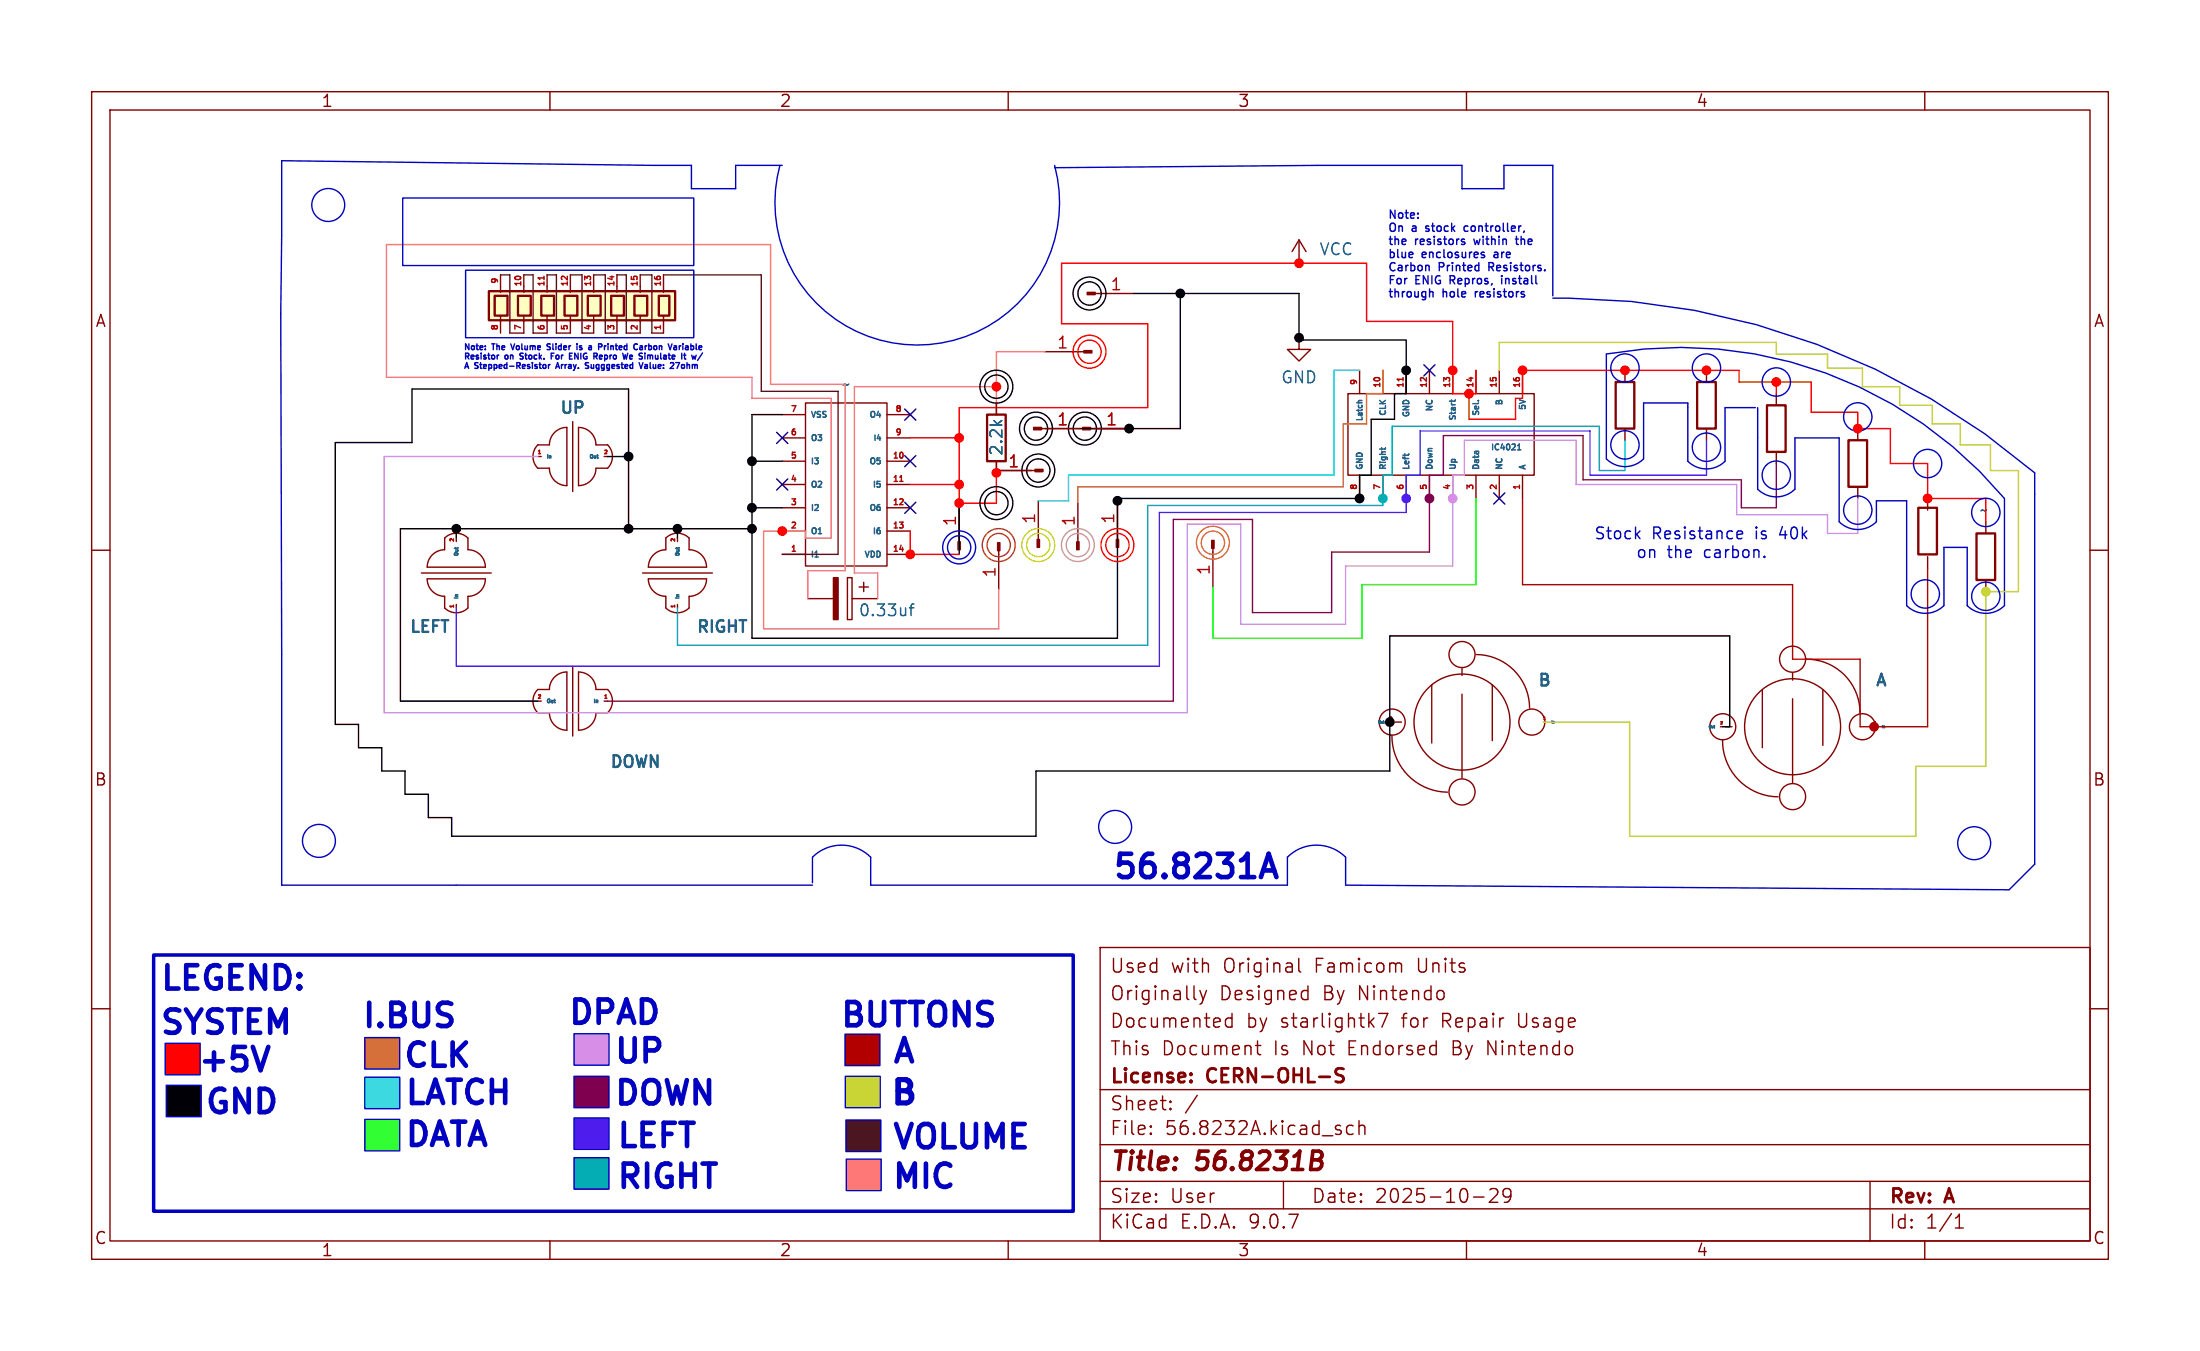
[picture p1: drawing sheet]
<svg xmlns="http://www.w3.org/2000/svg" width="240mm" height="147mm" viewBox="0 0 240 147" stroke-linecap="round" stroke-linejoin="round" font-family="sans-serif">
<g fill="none" stroke="#840000" stroke-width=".15">
<path d="M10 10h220v127.3h-220zM12 12h216v123.3h-216zM60 10v2M110 10v2M160 10v2M210 10v2M10 60h2M228 60h2M10 110h2M120 103.3h108v32h-108zM120 118.8h108M130.3 108.9l.2 .1"/>
<path d="M130.6 119.4l-1.3 2M130.9 108l.4 1M131.3 109l-.2 .4-.2 .1M131.6 108l-.3 1M134.4 110.5v1.5M134.4 111.1l-.4-.1-.3 .3v.4l.1 .2 .2 .1 .4-.1M137 114h.6M137.2 113.5v1.3l.1 .1 .3 .1M141.7 104.5v1.3l.2 .2M142.3 108l.4 .1M142.7 107.5v1.5M142.7 108.9l-.4 .1"/>
<path d="M150.4 110.5h1l-.6 1.5M152.7 105l.2 .2v.8M157.3 108l.3 .3v.4l-.3 .3M228 110h2M60 135.3v2M110 135.3v2M120 131.8h108M120 128.8h108M120 124.8h108M125.6 123.6v.1M125.6 123.6h-.1l.1 .1M125.6 122.8v.1"/>
<path d="M125.6 122.8h-.1l.1 .1M127.7 120.9h.1l-.1 .1M127.7 120.9h-.1l.1 .1M127.7 120.1v.1M127.7 120.9v.1M127.7 120.1h.1l-.1 .1M127.7 120.1h-.1l.1 .1M140 128.8v3M147.6 122.8l-.4-.1-.3 .3v.4l.2 .2 .1 .1 .4-.1M148.3 122.8a.37 .37 0 0 1 .6 .1v.8M148.3 122.2v1.5M160 135.3v2"/>
<path d="M160.8 130.5h1.1M162.6 129.7l.2-.1h.3a.41 .41 0 0 1 .2 .6l-.8 .9h.9M164.8 130.2l-.2 .3h-.3l-.3-.3v-.3l.1-.2 .5-.1 .2 .1a.99 .99 0 0 1-.4 1.4h-.3M204 128.8v6.5M210 135.3v2M213.3 133.9h.9M213.3 132.8l.5-.4v1.5"/>
</g>
<path d="M143.1 126.5h.7M143.2 125.5h.7a.49 .49 0 0 1 .3 .6 .49 .49 0 0 1-.4 .4M143.8 126.5l.3 .1a.58 .58 0 0 1-.3 .9" fill="none" stroke="#840000" stroke-width=".4"/>
<path d="M146.6 116.6l-.6-.1a.36 .36 0 0 0-.3 .4 .36 .36 0 0 0 .3 .3 .55 .55 0 0 1 .6 .4 .38 .38 0 0 1-.3 .4l-.6-.1" fill="none" stroke="#840000" stroke-width=".3"/>
<path d="M18.1 118.3h3.9v3.5h-3.9z" fill="#000"/>
<path d="M92.2 112.8h3.8v3.4h-3.8z" fill="#af0000"/>
<path d="M39.8 113.1h3.8v3.5h-3.8z" fill="#cc731f"/>
<path d="M92.3 122.1h3.8v3.5h-3.8z" fill="#551616"/>
<path d="M92.2 117.4h3.8v3.4h-3.8z" fill="#c9d535"/>
<path d="M18 113.8h3.8v3.4h-3.8z" fill="#f00"/>
<path d="M62.6 126.2h3.8v3.5h-3.8z" fill="#00acb4"/>
<path d="M62.6 112.7h3.8v3.5h-3.8z" fill="#d78ee6"/>
<path d="M62.6 117.4h3.8v3.4h-3.8z" fill="#7f0050"/>
<path d="M62.6 121.9h3.8v3.4h-3.8z" fill="#671dff"/>
<path d="M39.8 117.5h3.8v3.4h-3.8z" fill="#00e7f6"/>
<path d="M92.3 126.4h3.8v3.4h-3.8z" fill="#ff7878"/>
<path d="M39.8 122.1h3.8v3.4h-3.8z" fill="#00ff03"/>
<path d="M53.3 31.8h20.4v3.1h-20.4z" fill="#ffffc2"/>
<g fill="none" stroke="#840000" stroke-width=".25">
<path d="M53.3 31.8h20.4v3.1h-20.4zM54 32.3h1.4v2.1h-1.4zM56.5 32.3h1.4v2.1h-1.4zM59.1 32.3h1.4v2.1h-1.4zM61.6 32.3h1.4v2.1h-1.4zM64.1 32.3h1.4v2.1h-1.4zM66.7 32.3h1.4v2.1h-1.4zM69.2 32.3h1.4v2.1h-1.4zM71.9 32.3h1.1v2.1h-1.1zM107.7 45.2h2v5.1h-2zM176.3 41.7h2v5h-2zM185.2 41.7h2v5h-2z"/>
<path d="M192.8 44.2h2v5.1h-2zM201.7 48h2v5.1h-2zM209.3 55.4h2v5.1h-2zM215.6 58.2h2.1v5h-2.1z"/>
</g>
<g fill="none" stroke="#840000" stroke-width=".15">
<path d="M54.6 30v1.9M54.6 34.4v1.9M57.1 30v1.9M57.1 34.4v1.9M59.7 30v1.9M59.7 34.4v1.9M62.2 30v1.9M62.2 34.4v1.9M64.8 30v1.9M64.8 34.4v1.9M67.3 30v1.9M67.3 34.4v1.9"/>
<path d="M69.8 30v1.9M69.8 34.4v1.9M72.4 30v1.9M72.4 34.4v1.9M114 38.4h4.3M119.5 32h4.2M141.7 28.7h.1M141.7 36.8v1.3h1.3l-1.3 1.3-1.2-1.3h1.2M141.7 36.8h.1M141.7 26.2l-.7 1.2M141.7 26.2l.8 1.2M141.7 26.2v2.5"/>
<path d="M48.5 58.7a1.8 1.8 0 0 1 2.6 0v1.2a1.91 1.91 0 0 1 1.9 1.9h-6.4a1.91 1.91 0 0 1 1.9-1.9zM49.8 58.7v.4M58.7 49.8h.4M61.8 46.6a1.91 1.91 0 0 0-1.9 1.9h-1.2a1.8 1.8 0 0 0 0 2.6h1.2a1.91 1.91 0 0 0 1.9 1.9v-6.4M62.5 46v7.6M63.1 46.6a1.91 1.91 0 0 1 1.9 1.9h1.3a1.8 1.8 0 0 1 0 2.6h-1.3a1.9 1.9 0 0 1-1.9 1.9zM65.9 49.8h.4M72.6 58.7a1.8 1.8 0 0 1 2.6 0v1.2a1.91 1.91 0 0 1 1.9 1.9h-6.4a1.91 1.91 0 0 1 1.9-1.9zM73.9 58.7v.4M85.3 57.9h2.6M85.3 55.4h2.6M85.3 52.8h2.6"/>
<path d="M85.3 50.3h2.6M85.3 47.8h2.6M85.3 45.2h2.6M87.9 43.9h8.9v17.8h-8.9zM96.8 57.9h2.5M96.8 55.4h2.5M96.8 52.8h2.5M96.8 50.3h2.5M96.8 47.8h2.5M96.8 45.2h2.5M104.6 54.9v4.2M108.7 43.9v1.3"/>
<path d="M108.7 50.3v1.3M108.7 51.3h4.2M113.3 54.6v4.2M113.6 46.7h4.3M117.6 54.9v4.2M119 46.7h4.2M121.9 54.6v4.2M132.3 59.8v4.2M147.1 42.9h20.3v8.9h-20.3zM148.3 40.4v2.5M148.3 51.8v2.6M150.9 40.4v2.5"/>
<path d="M150.9 51.8v2.6M153.4 40.4v2.5M153.4 51.8v2.6M156 40.4v2.5M156 51.8v2.6M158.5 40.4v2.5M158.5 51.8v2.6M161 40.4v2.5M161 51.8v2.6M163.6 40.4v2.5M163.6 51.8v2.6M166.1 40.4v2.5"/>
<path d="M166.1 51.8v2.6M177.3 40.4v1.3M177.3 46.7v1.3M186.2 40.4v1.3M186.2 46.7v1.3M193.8 42.9v1.3M193.8 49.3v1.2M202.7 46.7v1.3M202.7 53.1v1.3M210.3 54.4v1.2M216.7 56.9v1.3M46 62.5h7.6"/>
<path d="M49.8 65.9v.4M51.1 65v1.3a1.8 1.8 0 0 1-2.6 0v-1.3a1.9 1.9 0 0 1-1.9-1.9h6.4a1.91 1.91 0 0 1-1.9 1.9M58.7 76.5h.4M61.8 73.3a1.91 1.91 0 0 0-1.9 1.9h-1.2a1.8 1.8 0 0 0 0 2.5h1.2a1.9 1.9 0 0 0 1.9 1.9v-6.3M62.5 72.6v7.7M63.1 73.3a1.9 1.9 0 0 1 1.9 1.9h1.3a1.8 1.8 0 0 1 0 2.5h-1.3a1.91 1.91 0 0 1-1.9 1.9zM65.9 76.5h.4M70.1 62.5h7.6M73.9 65.9v.4M75.2 65v1.3a1.8 1.8 0 0 1-2.6 0v-1.3a1.9 1.9 0 0 1-1.9-1.9h6.4a1.91 1.91 0 0 1-1.9 1.9M85.3 60.5h2.6M88.1 65.3h2.8"/>
<path d="M92.5 63h.5v4.6h-.5zM93 65.3h2.8M93.7 64h1M94.2 63.5v1M96.8 60.5h2.5M109 60v4.3M151.6 78.7h.3M152.2 78.7h.7M156.2 74.7v6.3M159.5 72.9v.8M159.5 75.7v9.1M161 71.4a5.8 5.8 0 0 1 5.9 5.8"/>
<path d="M162.8 74.7v6.1M168.4 78.7h.3M187.7 79.2h.3M188.3 79.2h.7M192.3 75.2v6.3M195.6 73.4v.8M195.6 76.2v9.1M197.1 71.9a5.8 5.8 0 0 1 5.8 5.8M198.9 75.2v6.1M204.5 79.2h.2M210.3 60.7v1.3M216.7 63.2v1.3"/>
<path d="M151.9 80.2a6.1 6.1 0 0 0 6 6.2M187.9 80.7a6.1 6.1 0 0 0 6.1 6.2"/>
<circle cx="151.9" cy="78.7" r="1.42"/>
<circle cx="159.5" cy="78.7" r="5.2"/>
<circle cx="159.5" cy="71.4" r="1.42"/>
<circle cx="167.1" cy="78.7" r="1.42"/>
<circle cx="188" cy="79.2" r="1.42"/>
<circle cx="195.6" cy="79.2" r="5.2"/>
<circle cx="195.6" cy="71.9" r="1.42"/>
<circle cx="203.2" cy="79.2" r="1.42"/>
<circle cx="159.5" cy="86.4" r="1.42"/>
<circle cx="195.6" cy="86.9" r="1.42"/>
</g>
<g fill="none" stroke="#a90000" stroke-width=".15">
<path d="M59.4 30.1v.4M61.3 30.2h.2M61.9 30.1v.4M66.8 30.1v.4M72.1 35.5v.4M49.5 58.8v.2l-.2-.2h-.2M58.8 49.5h.2M66.2 49.1v.2l-.2 .2h.2M73.6 58.8v.2l-.2-.2h-.2M98.1 55h.4M98.2 59.9h.4M98.2 52.5h.3"/>
<path d="M98.5 54.5v.2M153.1 41.2v.3M155 41.2h.3M155.6 41.2v.4M160.5 41.1v.4M165.8 52.9v.4M49.5 66v.2M58.9 75.8l.1 .1-.3 .2h.3M66 76.1h.2M73.6 66v.2M86.4 60.1h.4M151.7 78.2l.1 .1-.1 .1h.1"/>
<path d="M168.5 78.4h.1M168.5 78.3v-.1v.2M187.8 78.7h.1M187.9 78.7h.1M187.9 78.7l-.2 .3h.2M204.5 79h.2M204.5 78.8l.1-.1v.3"/>
</g>
<g fill="#840000" stroke="#840000" stroke-width=".15">
<path d="M121.8 58.8h.2v.9h-.2z"/>
<path d="M132.2 58.9h.3v.9h-.3z"/>
<path d="M90.9 63h.5v4.6h-.5z"/>
<path d="M104.5 59.1h.3v.8h-.3z"/>
<path d="M108.8 59.2h.3v.8h-.3z"/>
<path d="M117.5 59.1h.2v.8h-.2z"/>
<path d="M113.2 58.8h.2v.9h-.2z"/>
<path d="M112.8 46.6h.8v.3h-.8z"/>
<path d="M112.9 51.2h.9v.2h-.9z"/>
<path d="M118.6 31.9h.9v.2h-.9z"/>
<path d="M118.3 38.2h.8v.3h-.8z"/>
<path d="M118.1 46.6h.9v.3h-.9z"/>
</g>
<g fill="none" stroke="#006464" stroke-width=".15">
<path d="M49.7 59.7v.1M50 59.7l-.1 .1h-.3M59.8 49.6v.4M64.4 49.7l.1-.1 .2 .1M65.1 49.7h.2M65.2 49.6v.3l.1 .1M73.8 59.7v.1M74.1 59.7l-.1 .1h-.3M95.9 47.4l-.2 .4h.4M96 57.9v.2M96 52.8v.3M148.6 43.7h-.4l.1 .2"/>
<path d="M150.7 48.8v.3M151.2 48.8l-.1 .2M153.3 49.5v.2M153.7 49.5h.1M158.4 43.6v.2M158.8 43.6l-.1 .1h-.6M161.3 43.7h.1M165.6 49.1h.3M165.6 48.6l.2-.2v.7M49.6 65.2h.4M49.7 60.3l-.1 .1 .1 .2M59.7 76.4l.1-.2 .2 .2"/>
<path d="M60.5 76.2v.4M64.9 76.2v.4M65.1 76.4h.1v.2M73.7 65.2h.4M73.8 60.3l-.1 .1 .1 .2M88.9 60.7h.4M99.2 66.3h.5M99.7 65.9h-.2l-.1 .1v1.1M150.4 78.8l.1-.2h.1v.2M150.7 78.7v.1M150.8 78.8h.1M150.8 78.7v.1"/>
<path d="M150.9 78.7h.1M150.9 78.6l.1 .2M169.3 78.6v.2M169.5 78.7l-.1 .1M169.5 78.7h.1M169.5 78.7l.1 .1M186.5 79.3l.1-.2h.1v.2M186.8 79.2v.1M186.8 79.4h.1M186.9 79.3v.1M186.9 79.2v.2M186.9 79.3h.1"/>
<path d="M187 79.2h.1M187 79.1l.1 .3M205.4 79.1v.3M205.5 79.4v-.2h.1v.2"/>
</g>
<g fill="none" stroke="#0000c2" stroke-width=".15">
<path d="M85.1 18a15.5 15.5 0 0 0 15 19.6 15.5 15.5 0 0 0 15-19.6M85.3 18h-5v2.6h-4.9v-2.6l-44.7-.5-.1 16.7 .1 62.3h57.9M115.1 18.3l28.7-.3h15.7v2.6M43.9 21.6h31.8v7.4h-31.8zM50.8 29.5h24.9v7.3h-24.9zM52.9 38.1h.1M52.9 37.7v.1M54.2 38.7v.5M54.4 38.7l-.2 .1M55.7 37.5l.2 .6M56.7 39.1l.3 .1M56.7 38.7l.3 .1"/>
<path d="M58.8 39.8h.3M59.3 39.8h.1h.1v.3h-.2zM59.8 39.8v.4M60 39.8l-.2 .1M60.1 37.5l-.4 .1a.27 .27 0 0 0 .3 .3v.2h-.3M60.1 38.8h.3M60.4 38.5h-.3v.7M60.7 40h.3M60.8 39.5l-.2 .7M62.7 39.2v-.7l.4 .7M63.5 37.7h-.2l-.1 .1 .1 .1h.2v.2h-.3M63.9 39.7v.1a.27 .27 0 0 1 .3 .3h-.3"/>
<path d="M65.3 37.8h.3M65.5 38.7l.2 .1v.1h-.3M65.7 39.1l-.2 .1M65.7 37.6l-.1-.1h-.3v.6M66.3 37.5v.1M66.6 37.7v.4M66.8 37.7l-.2 .1M68.8 38.7l.2 .1v.1h-.3M69 39.1l-.2 .1M69.7 39.5l.2 .7 .2-.7M70.4 39.8h.2M70.4 37.7v.4"/>
<path d="M70.6 37.7l-.2 .1M70.6 39.9l-.3 .1 .1 .2 .2-.1M70.8 38.1h.2M70.8 37.7h.2M70.8 37.5v.6M71.5 38.7v.4l.1 .1M74.1 39.5l-.2 .7M74.5 37.5v.1M74.5 37.7v.4M74.8 37.7h.2l.1 .4M75.1 37.9l-.3 .1 .1 .1h.2M75.5 38.7l.1 .5 .1-.4 .1 .4 .2-.5"/>
<path d="M76.7 38.5l-.6 .8M154 27.5l.2 .2-.5 .1M154.1 28.1h-.1M154.7 23.7v.1M154.7 23.2v.1M155.7 28.9l.2 .2v.4M156 31.5v.9M156 31.9l.1-.1h.2l.1 .6M159.4 26.2l.4 .3-.1 .2-.3-.1M159.5 20.6h.1M159.5 20.6h4.6v-2.6h5.3v14.3M159.8 26.1h-.2l-.2 .1"/>
<path d="M160.1 24.6h-.2l-.2 .2 .1 .3 .3 .1M161.3 28.9v.1M161.3 28.6v.9M161.3 29.5h.1M161.9 27.5h-.2l-.1 .1v.2h.3v.3h-.3M163.8 30.4v.6M165.5 25.8v.7l.1 .2M166.2 32.1l.1 .1-.1 .2M166.2 31.8h.1M166.3 25.2l-.1 .2M168.5 29.4v.1M169.4 32.5a79.5 79.5 0 0 1 52.6 19.1v42.6l-2.8 2.8-72.4-.5v-3a4.5 4.5 0 0 0-6.3 0v3h-45.5v-3a4.5 4.5 0 0 0-6.4 0v2.8"/>
<path d="M59 40.2h.1M178.6 58.3l.3 .4M178.9 57.9l-.5 .5M189.5 58.6l.2 .1h.4M189.5 58.1l.2-.2h.2l.2 .2v.1l-.6 .1M191.5 44.5h-3.3v5.8a2.87 2.87 0 0 1-4.1 0v-6.4h-4.8v6.1a2.87 2.87 0 0 1-4 0v-11.4a46.1 46.1 0 0 1 43.4 15.8v11.6a2.87 2.87 0 0 1-4.1 0v-6.3h-2.5v6.3a2.87 2.87 0 0 1-4.1 0v-11.4h-3.3v2.3a2.87 2.87 0 0 1-4 0v-9.1h-4.9v5.5a2.87 2.87 0 0 1-4 0v-8.8M192.5 60.7h.1l-.1 .1M192.5 60.7h-.1l.1 .1M192.5 60.7v.1M18 113.8h3.8v3.4h-3.8zM18.1 118.3h3.9v3.5h-3.9zM39.8 113.1h3.8v3.5h-3.8z"/>
<path d="M39.8 117.5h3.8v3.4h-3.8zM62.6 117.4h3.8v3.4h-3.8zM62.6 112.7h3.8v3.5h-3.8zM92.2 112.8h3.8v3.4h-3.8zM92.2 117.4h3.8v3.4h-3.8zM39.8 122.1h3.8v3.4h-3.8zM62.6 126.2h3.8v3.5h-3.8zM62.6 121.9h3.8v3.4h-3.8zM92.3 122.1h3.8v3.5h-3.8zM92.3 126.4h3.8v3.4h-3.8z"/>
<circle cx="35.8" cy="22.4" r="1.8"/>
<circle cx="104.6" cy="59.7" r="1.8"/>
<circle cx="104.6" cy="59.7" r="1.27"/>
<circle cx="177.3" cy="40.1" r="1.55"/>
<circle cx="177.3" cy="48.5" r="1.55"/>
<circle cx="186.2" cy="48.8" r="1.55"/>
<circle cx="186.2" cy="40.1" r="1.55"/>
<circle cx="193.8" cy="51.8" r="1.55"/>
<circle cx="193.8" cy="41.7" r="1.55"/>
<circle cx="202.7" cy="45.5" r="1.55"/>
<circle cx="202.7" cy="55.6" r="1.55"/>
<circle cx="210.3" cy="50.5" r="1.55"/>
<circle cx="216.7" cy="55.9" r="1.55"/>
<circle cx="210.1" cy="64.8" r="1.55"/>
<circle cx="216.7" cy="65" r="1.55"/>
<circle cx="34.8" cy="91.7" r="1.8"/>
<circle cx="121.7" cy="90.2" r="1.8"/>
<circle cx="215.4" cy="91.9" r="1.8"/>
</g>
<path d="M58.7 49.8h-16.8v27.9h87.6v-20.5h5.9v10.9h11.4v-6.4h11.7v-9.9h1.3v-3.8h12.2v4.8h17.5v3.3h9.9v2.1h3.3v-3.8" fill="none" stroke="#d78ee6" stroke-width=".15"/>
<path d="M193.8 50.5v4.9h-3.8v-3.1h-17.3v-4.8h-15.2v4.3h-1.5v8.4h-10.7v6.6h-8.6v-10.2h-8.7v19.9h-61.7" fill="none" stroke="#7f0050" stroke-width=".15"/>
<path d="M163.6 40.4v-3.1h30.2v1.3h5.6v1.5h3.8v2.1h4.1v2h3.5v2h3.1v2.3h3.3v2.8h3v13.2h-3.5v19.1h-7.7v7.6h-31.2v-12.5h-9.4" fill="none" stroke="#c9d535" stroke-width=".15"/>
<g fill="none" stroke="#f00" stroke-width=".15">
<path d="M99.3 47.8h5.3M99.3 52.8h5.3M99.3 57.9v2.6h5.3M160.3 42.9v2.8h5.1v-2.3h.7v-3h23.6v1.3h7.9v3.3h5.1v1.7h3.5v3.8h4.1v3.9h6.4v2.5M161 40.4v2.5h-2.5v-7.8h-9.4v-6.4h-33.3v6.6h9.4v9.2h-20.6v10.4h4.1v-3.3M186.2 40.4v.2M193.8 41.7v1.2"/>
<circle cx="118.9" cy="38.4" r="1.8"/>
<circle cx="118.9" cy="38.4" r="1.27"/>
</g>
<path d="M161 54.4v9.4h-12.4v5.8h-16.3v-5.6" fill="none" stroke="#00ff03" stroke-width=".15"/>
<path d="M150.9 40.4v2.5h-1.8v3.3h-2.5v6.9h-29v1.8" fill="none" stroke="#cc731f" stroke-width=".15"/>
<path d="M186.2 48v3.8h-12.7v-4.8h-18.6v4.8h-1.5v4.1h-26.9v16.7h-76.7v-6.3" fill="none" stroke="#671dff" stroke-width=".15"/>
<path d="M177.3 48v3.3h-2.8v-4.8h-22.6v5.3h-1v3.3h-25.7v15.3h-51.3v-4.1" fill="none" stroke="#00acb4" stroke-width=".15"/>
<g fill="none" stroke="#000" stroke-width=".15">
<path d="M123.7 32h18v5.1h11.7v5.8h-1.3v2.8h-2.5v6.1h-1.3v2.6h-26.4v15.2h-39.9v-24.4h3.3M128.8 32v14.7h-10.9M49.8 57.7v1M66.3 49.8h2.3M68.6 57.7v-15.3h-23.6v5.9h-8.4v30.7h2.5v2.5h2.6v2.6h2.5v2.5h2.5v2.6h2.6v2h63.7v-7.1h38.6v-14.8h37.1v9.9h-.7M73.9 57.7v1M82 57.7h-38.3v18.8h15M82 50.3h3.3M82 55.4h3.3M104.6 54.9v5.6M108.7 51.3v.3M151.6 78.7h.3"/>
<circle cx="118.9" cy="32" r="1.8"/>
<circle cx="118.9" cy="32" r="1.27"/>
<circle cx="108.7" cy="42.2" r="1.8"/>
<circle cx="108.7" cy="54.9" r="1.8"/>
<circle cx="108.7" cy="42.2" r="1.27"/>
<circle cx="108.7" cy="54.9" r="1.27"/>
<circle cx="113" cy="46.7" r="1.8"/>
<circle cx="113" cy="46.7" r="1.27"/>
<circle cx="113.3" cy="51.3" r="1.8"/>
<circle cx="113.3" cy="51.3" r="1.27"/>
<circle cx="118.4" cy="46.7" r="1.8"/>
<circle cx="118.4" cy="46.7" r="1.27"/>
</g>
<path d="M148.3 40.4h-2.8v11.4h-28.9v2.8h-3.3" fill="none" stroke="#00e7f6" stroke-width=".15"/>
<path d="M166.1 54.4v9.4h29.5v8.1h7.3v7.3h7.4v-17.2" fill="none" stroke="#af0000" stroke-width=".15"/>
<path d="M114 38.4h-5.3v5.5M108.7 42.2h-15.5v20.3h2.6v2.8M109 64.3v4.3h-25.7v-10.7h4.6v.8h2.8v-15.3h-8.7v-2.3h-39.8v-14.4h41.9v15.2h8.1v20.3h-4.1v3.1" fill="none" stroke="#ff7878" stroke-width=".15"/>
<path d="M108.7 51.3v.3" fill="none" stroke="#009600" stroke-width=".15"/>
<path d="M54.6 30h1v6.3h1.5M57.1 30h1.1v6.3h1.5M59.7 30h1v6.3h1.5M62.2 30h1.3v6.3h1.3M64.8 30h1.2v6.3h1.3M67.3 30h1v6.3h1.5M69.8 30h1.3v6.3h1.3M72.4 30h10.7v12.7h8.3v17.8h-6.1" fill="none" stroke="#551616" stroke-width=".15"/>
<g fill="none" stroke="#000084" stroke-width=".15">
<path d="M155.3 39.8l1.3 1.2M156.6 39.8l-1.3 1.2M84.7 47.1l1.3 1.3M84.7 52.2l1.3 1.2M86 47.1l-1.3 1.3M86 52.2l-1.3 1.2M98.7 54.8l1.2 1.2M98.7 49.7l1.2 1.2M98.7 44.6l1.2 1.2M99.9 54.8l-1.2 1.2M99.9 49.7l-1.2 1.2M99.9 44.6l-1.2 1.2"/>
<path d="M163 53.7l1.2 1.3M164.2 53.7l-1.2 1.3"/>
</g>
<path d="M137.6 95.6l.8-2.5 .9 2.5M137.8 94.9h1.2M29.3 114.2l-.9 2.5" fill="none" stroke="#0000c2" stroke-width=".51"/>
<g fill="none" stroke="#ffd319" stroke-width=".15">
<circle cx="113.3" cy="59.4" r="1.8"/>
<circle cx="113.3" cy="59.4" r="1.27"/>
</g>
<g fill="none" stroke="#aa5104" stroke-width=".15">
<circle cx="109" cy="59.4" r="1.8"/>
<circle cx="109" cy="59.4" r="1.27"/>
</g>
<path d="M16.8 104.1h100.3v28h-100.3z" fill="none" stroke="#0000c2" stroke-width=".38"/>
<g fill="none" stroke="#ff030e" stroke-width=".15">
<circle cx="121.9" cy="59.4" r="1.8"/>
<circle cx="121.9" cy="59.4" r="1.27"/>
</g>
<g fill="none" stroke="#ff7d21" stroke-width=".15">
<circle cx="132.3" cy="59.2" r="1.8"/>
<circle cx="132.3" cy="59.2" r="1.27"/>
</g>
<g fill="none" stroke="#aca29f" stroke-width=".15">
<circle cx="117.6" cy="59.4" r="1.8"/>
<circle cx="117.6" cy="59.4" r="1.27"/>
</g>
<g fill="#f00" stroke="#f00" stroke-width=".15">
<circle cx="104.6" cy="54.9" r=".46"/>
<circle cx="104.6" cy="52.8" r=".46"/>
<circle cx="99.3" cy="60.5" r=".46"/>
<circle cx="85.3" cy="57.9" r=".46"/>
<circle cx="108.7" cy="51.6" r=".46"/>
<circle cx="104.6" cy="47.8" r=".46"/>
<circle cx="160.3" cy="42.9" r=".46"/>
<circle cx="158.5" cy="40.4" r=".46"/>
<circle cx="166.1" cy="40.4" r=".46"/>
<circle cx="202.7" cy="46.7" r=".46"/>
<circle cx="186.2" cy="40.4" r=".46"/>
<circle cx="177.3" cy="40.4" r=".46"/>
<circle cx="193.8" cy="41.7" r=".46"/>
<circle cx="210.3" cy="54.4" r=".46"/>
<circle cx="141.7" cy="28.7" r=".46"/>
<circle cx="108.7" cy="42.2" r=".46"/>
</g>
<g fill="#000" stroke="#000" stroke-width=".15">
<circle cx="128.8" cy="32" r=".46"/>
<circle cx="141.7" cy="36.8" r=".46"/>
<circle cx="49.8" cy="57.7" r=".46"/>
<circle cx="68.6" cy="49.8" r=".46"/>
<circle cx="68.6" cy="57.7" r=".46"/>
<circle cx="73.9" cy="57.7" r=".46"/>
<circle cx="82" cy="57.7" r=".46"/>
<circle cx="82" cy="55.4" r=".46"/>
<circle cx="82" cy="50.3" r=".46"/>
<circle cx="121.9" cy="54.6" r=".46"/>
<circle cx="123.2" cy="46.7" r=".46"/>
<circle cx="148.3" cy="54.4" r=".46"/>
<circle cx="153.4" cy="40.4" r=".46"/>
<circle cx="151.6" cy="78.7" r=".46"/>
</g>
<circle cx="150.9" cy="54.4" r=".46" fill="#00acb4" stroke="#00acb4" stroke-width=".15"/>
<circle cx="158.5" cy="54.4" r=".46" fill="#d78ee6" stroke="#d78ee6" stroke-width=".15"/>
<circle cx="156" cy="54.4" r=".46" fill="#7f0050" stroke="#7f0050" stroke-width=".15"/>
<circle cx="153.4" cy="54.4" r=".46" fill="#671dff" stroke="#671dff" stroke-width=".15"/>
<circle cx="204.5" cy="79.2" r=".46" fill="#af0000" stroke="#af0000" stroke-width=".15"/>
<circle cx="216.7" cy="64.5" r=".46" fill="#c9d535" stroke="#c9d535" stroke-width=".15"/>
<g font-size="3.5" fill="#0000c2">
<text x="121.1" y="96.5">56.8231A</text>
<text x="17.1" y="113.5">SYSTEM</text>
<text x="17.2" y="108.7">LEGEND:</text>
<text x="39.2" y="112.8">I.BUS</text>
<text x="61.7" y="112.4">DPAD</text>
<text x="91.3" y="112.7">BUTTONS</text>
<text x="21.3" y="117.6">+5V</text>
<text x="43.7" y="117.1">CLK</text>
<text x="66.7" y="116.6">UP</text>
<text x="97.1" y="116.6">A</text>
<text x="22" y="122.2">GND</text>
<text x="43.8" y="121.2">LATCH</text>
<text x="43.8" y="125.7">DATA</text>
<text x="66.7" y="121.2">DOWN</text>
<text x="66.9" y="125.9">LEFT</text>
<text x="96.9" y="121.1">B</text>
<text x="97" y="126">VOLUME</text>
<text x="66.9" y="130.3">RIGHT</text>
<text x="97" y="130.3">MIC</text>
</g>
<g font-size="2.8" fill="#840000">
<text x="121" y="128.2">Title:</text>
<text x="130.7" y="128.2">56.8231B</text>
</g>
<g font-size="2.1" fill="#840000">
<text x="121" y="106.3">Used</text>
<text x="127.8" y="106.3">with</text>
<text x="133.6" y="106.3">Original</text>
<text x="143.6" y="106.3">Famicom</text>
<text x="154.9" y="106.3">Units</text>
<text x="121" y="112.3">Documented</text>
<text x="121" y="109.3">Originally</text>
<text x="133" y="109.3">Designed</text>
<text x="136" y="112.3">by</text>
<text x="139.8" y="112.3">starlightk7</text>
<text x="144.4" y="109.3">By</text>
<text x="148.4" y="109.3">Nintendo</text>
<text x="153.1" y="112.3">for</text>
<text x="157.6" y="112.3">Repair</text>
<text x="166" y="112.3">Usage</text>
<text x="121" y="118.5">License:</text>
<text x="121" y="115.3">This</text>
<text x="126.8" y="115.3">Document</text>
<text x="131.8" y="118.5">CERN-OHL-S</text>
<text x="139.1" y="115.3">Is</text>
<text x="142.3" y="115.3">Not</text>
<text x="147.4" y="115.3">Endorsed</text>
<text x="158.9" y="115.3">By</text>
<text x="162.8" y="115.3">Nintendo</text>
<text x="121" y="124">File:</text>
<text x="121" y="121.3">Sheet:</text>
<text x="127.1" y="124">56.8232A.kicad_sch</text>
<text x="121" y="131.4">Size:</text>
<text x="127.7" y="131.4">User</text>
<text x="143" y="131.4">Date:</text>
<text x="150" y="131.4">2025-10-29</text>
<text x="206" y="131.6">Rev:</text>
<text x="212.4" y="131.6">A</text>
<text x="121" y="134.2">KiCad</text>
<text x="128.8" y="134.2">E.D.A.</text>
<text x="136.3" y="134.2">9.0.7</text>
<text x="206" y="134.2">Id:</text>
<text x="210.1" y="134.2">1/1</text>
</g>
<g font-size="1.8" fill="#840000">
<text x="35" y="11.9">1</text>
<text x="85" y="11.9">2</text>
<text x="135" y="11.9">3</text>
<text x="185" y="11.9">4</text>
<text x="10.3" y="35.9">A</text>
<text x="228.4" y="35.9">A</text>
<text x="10.3" y="85.9">B</text>
<text x="228.3" y="85.9">B</text>
<text x="10.3" y="135.9">C</text>
<text x="35" y="137.2">1</text>
<text x="85" y="137.2">2</text>
<text x="135" y="137.2">3</text>
<text x="185" y="137.2">4</text>
<text x="228.3" y="135.9">C</text>
</g>
<g font-size="1.8" fill="#006464">
<text x="143.9" y="28">VCC</text>
<text x="60.9" y="45.5">UP</text>
<text x="91.8" y="42.8">~</text>
<text x="139.7" y="42">GND</text>
<text x="109.6" y="49.8" transform="rotate(-90 109.6 49.8)">2.2k</text>
<text x="215.9" y="56.5">~</text>
<text x="44.5" y="69.3">LEFT</text>
<text x="75.8" y="69.3">RIGHT</text>
<text x="93.6" y="67.4">0.33uf</text>
<text x="167.6" y="75.2">B</text>
<text x="204.5" y="75.2">A</text>
<text x="66.4" y="84.1">DOWN</text>
</g>
<g font-size="1.8" fill="#a90000">
<text x="121.1" y="31.8">1</text>
<text x="115.2" y="38.1">1</text>
<text x="115.2" y="46.5">1</text>
<text x="120.6" y="46.5">1</text>
<text x="109.9" y="51.1">1</text>
<text x="104.4" y="57.5" transform="rotate(-90 104.4 57.5)">1</text>
<text x="113" y="57.2" transform="rotate(-90 113 57.2)">1</text>
<text x="117.3" y="57.5" transform="rotate(-90 117.3 57.5)">1</text>
<text x="121.7" y="57.2" transform="rotate(-90 121.7 57.2)">1</text>
<text x="108.7" y="63.1" transform="rotate(-90 108.7 63.1)">1</text>
<text x="132.1" y="62.8" transform="rotate(-90 132.1 62.8)">1</text>
</g>
<g font-size="1.8" fill="#0000c2">
<text x="173.9" y="59">Stock</text>
<text x="180.2" y="59">Resistance</text>
<text x="191.6" y="59">is</text>
<text x="194.4" y="59">40k</text>
<text x="178.4" y="61.1">on</text>
<text x="181.9" y="61.1">the</text>
<text x="186" y="61.1">carbon.</text>
</g>
<g font-size="1.2" fill="#0000c2">
<text x="151.4" y="24.1">Note:</text>
<text x="151.4" y="25.5">On</text>
<text x="151.4" y="26.9">the</text>
<text x="151.4" y="28.4">blue</text>
<text x="151.4" y="29.8">Carbon</text>
<text x="154.1" y="25.5">a</text>
<text x="154.4" y="26.9">resistors</text>
<text x="155.2" y="28.4">enclosures</text>
<text x="155.8" y="25.5">stock</text>
<text x="157" y="29.8">Printed</text>
<text x="160.3" y="25.5">controller,</text>
<text x="161.1" y="26.9">within</text>
<text x="162.7" y="29.8">Resistors.</text>
<text x="163.3" y="28.4">are</text>
<text x="166" y="26.9">the</text>
<text x="151.4" y="31.2">For</text>
<text x="151.4" y="32.7">through</text>
<text x="154.5" y="31.2">ENIG</text>
<text x="157.4" y="32.7">hole</text>
<text x="158.5" y="31.2">Repros,</text>
<text x="161.2" y="32.7">resistors</text>
<text x="164.4" y="31.2">install</text>
</g>
<g font-size=".9" fill="#a90000">
<text x="54.4" y="31.1" transform="rotate(-90 54.4 31.1)">9</text>
<text x="56.9" y="31.4" transform="rotate(-90 56.9 31.4)">10</text>
<text x="59.4" y="31.4" transform="rotate(-90 59.4 31.4)">11</text>
<text x="62" y="31.4" transform="rotate(-90 62 31.4)">12</text>
<text x="64.5" y="31.4" transform="rotate(-90 64.5 31.4)">13</text>
<text x="67.1" y="31.4" transform="rotate(-90 67.1 31.4)">14</text>
<text x="69.6" y="31.4" transform="rotate(-90 69.6 31.4)">15</text>
<text x="72.1" y="31.4" transform="rotate(-90 72.1 31.4)">16</text>
<text x="54.4" y="36.2" transform="rotate(-90 54.4 36.2)">8</text>
<text x="56.9" y="36.2" transform="rotate(-90 56.9 36.2)">7</text>
<text x="59.4" y="36.2" transform="rotate(-90 59.4 36.2)">6</text>
<text x="62" y="36.2" transform="rotate(-90 62 36.2)">5</text>
<text x="64.5" y="36.2" transform="rotate(-90 64.5 36.2)">4</text>
<text x="67.1" y="36.2" transform="rotate(-90 67.1 36.2)">3</text>
<text x="69.6" y="36.2" transform="rotate(-90 69.6 36.2)">2</text>
<text x="72.1" y="36.2" transform="rotate(-90 72.1 36.2)">1</text>
<text x="86.1" y="47.5">6</text>
<text x="86.1" y="45">7</text>
<text x="97.6" y="47.5">9</text>
<text x="97.6" y="45">8</text>
<text x="148.1" y="42.1" transform="rotate(-90 148.1 42.1)">9</text>
<text x="150.6" y="42.4" transform="rotate(-90 150.6 42.4)">10</text>
<text x="153.2" y="42.4" transform="rotate(-90 153.2 42.4)">11</text>
<text x="155.7" y="42.4" transform="rotate(-90 155.7 42.4)">12</text>
<text x="158.2" y="42.4" transform="rotate(-90 158.2 42.4)">13</text>
<text x="160.8" y="42.4" transform="rotate(-90 160.8 42.4)">14</text>
<text x="163.3" y="42.4" transform="rotate(-90 163.3 42.4)">15</text>
<text x="165.9" y="42.4" transform="rotate(-90 165.9 42.4)">16</text>
<text x="86.1" y="52.6">4</text>
<text x="86.1" y="50">5</text>
<text x="97.3" y="52.6">11</text>
<text x="97.3" y="50">10</text>
<text x="148.1" y="53.6" transform="rotate(-90 148.1 53.6)">8</text>
<text x="150.6" y="53.6" transform="rotate(-90 150.6 53.6)">7</text>
<text x="153.2" y="53.6" transform="rotate(-90 153.2 53.6)">6</text>
<text x="155.7" y="53.6" transform="rotate(-90 155.7 53.6)">5</text>
<text x="158.2" y="53.6" transform="rotate(-90 158.2 53.6)">4</text>
<text x="160.8" y="53.6" transform="rotate(-90 160.8 53.6)">3</text>
<text x="163.3" y="53.6" transform="rotate(-90 163.3 53.6)">2</text>
<text x="165.9" y="53.6" transform="rotate(-90 165.9 53.6)">1</text>
<text x="86.1" y="57.7">2</text>
<text x="86.1" y="55.1">3</text>
<text x="97.3" y="57.7">13</text>
<text x="97.3" y="55.1">12</text>
<text x="86.1" y="60.2">1</text>
<text x="97.3" y="60.2">14</text>
</g>
<g font-size=".9" fill="#0000c2">
<text x="50.5" y="38.4">Note:</text>
<text x="50.5" y="39.4">Resistor</text>
<text x="50.5" y="40.4">A</text>
<text x="51.9" y="40.4">Stepped-Resistor</text>
<text x="53.8" y="38.4">The</text>
<text x="55.2" y="39.4">on</text>
<text x="56.2" y="38.4">Volume</text>
<text x="57.2" y="39.4">Stock.</text>
<text x="60.5" y="38.4">Slider</text>
<text x="60.9" y="39.4">For</text>
<text x="61.1" y="40.4">Array.</text>
<text x="63.2" y="39.4">ENIG</text>
<text x="64" y="38.4">is</text>
<text x="64.6" y="40.4">Sugggested</text>
<text x="65.7" y="38.4">a</text>
<text x="66.2" y="39.4">Repro</text>
<text x="67" y="38.4">Printed</text>
<text x="69.7" y="39.4">We</text>
<text x="70.9" y="40.4">Value:</text>
<text x="71.2" y="38.4">Carbon</text>
<text x="71.8" y="39.4">Simulate</text>
<text x="74.6" y="40.4">27ohm</text>
<text x="75.4" y="38.4">Variable</text>
</g>
<g font-size=".9" fill="#006464">
<text x="88.4" y="45.8">VSS</text>
<text x="94.7" y="45.8">O4</text>
<text x="151.4" y="45.5" transform="rotate(-90 151.4 45.5)">CLK</text>
<text x="154" y="45.7" transform="rotate(-90 154 45.7)">GND</text>
<text x="156.5" y="45.1" transform="rotate(-90 156.5 45.1)">NC</text>
<text x="159" y="46.1" transform="rotate(-90 159 46.1)">Start</text>
<text x="161.6" y="45.5" transform="rotate(-90 161.6 45.5)">Sel.</text>
<text x="164.1" y="44.4" transform="rotate(-90 164.1 44.4)">B</text>
<text x="166.7" y="44.9" transform="rotate(-90 166.7 44.9)">5V</text>
<text x="88.4" y="53.4">O2</text>
<text x="88.4" y="50.8">I3</text>
<text x="88.4" y="48.3">O3</text>
<text x="94.7" y="50.8">O5</text>
<text x="95" y="53.4">I5</text>
<text x="148.9" y="51.3" transform="rotate(-90 148.9 51.3)">GND</text>
<text x="151.4" y="51.3" transform="rotate(-90 151.4 51.3)">Right</text>
<text x="154" y="51.3" transform="rotate(-90 154 51.3)">Left</text>
<text x="156.5" y="51.3" transform="rotate(-90 156.5 51.3)">Down</text>
<text x="159" y="51.3" transform="rotate(-90 159 51.3)">Up</text>
<text x="161.6" y="51.3" transform="rotate(-90 161.6 51.3)">Data</text>
<text x="162.5" y="49.3">IC4021</text>
<text x="164.1" y="51.3" transform="rotate(-90 164.1 51.3)">NC</text>
<text x="166.7" y="51.3" transform="rotate(-90 166.7 51.3)">A</text>
<text x="88.4" y="58.5">O1</text>
<text x="88.4" y="55.9">I2</text>
<text x="94.7" y="55.9">O6</text>
<text x="95" y="58.5">I6</text>
<text x="88.4" y="61">I1</text>
<text x="94.1" y="61">VDD</text>
</g>
<g font-size=".8" fill="#006464">
<text x="148.9" y="46.1" transform="rotate(-90 148.9 46.1)">Latch</text>
<text x="95.1" y="48.3">I4</text>
</g>
<g font-size=".5" fill="#a90000">
<text x="58.5" y="49.5">1</text>
<text x="65.7" y="49.5">2</text>
<text x="49.5" y="59.2" transform="rotate(-90 49.5 59.2)">2</text>
<text x="73.7" y="59.2" transform="rotate(-90 73.7 59.2)">2</text>
<text x="49.5" y="66.5" transform="rotate(-90 49.5 66.5)">1</text>
<text x="73.7" y="66.5" transform="rotate(-90 73.7 66.5)">1</text>
<text x="58.5" y="76.2">2</text>
<text x="65.7" y="76.2">1</text>
</g>
<g font-size=".5" fill="#006464">
<text x="59.6" y="50.2">In</text>
<text x="64.1" y="50.2">Out</text>
<text x="50.2" y="65.4" transform="rotate(-90 50.2 65.4)">In</text>
<text x="50.2" y="60.9" transform="rotate(-90 50.2 60.9)">Out</text>
<text x="74.3" y="65.4" transform="rotate(-90 74.3 65.4)">In</text>
<text x="74.3" y="60.9" transform="rotate(-90 74.3 60.9)">Out</text>
<text x="59.6" y="76.9">Out</text>
<text x="64.5" y="76.9">In</text>
</g>
<g font-size=".4" fill="#006464">
<text x="150.1" y="79.1">Out</text>
<text x="186.2" y="79.6">Out</text>
</g>
<g font-size=".4" fill="#a90000">
<text x="151.4" y="78.5">2</text>
<text x="187.5" y="79">2</text>
</g>
</svg>
